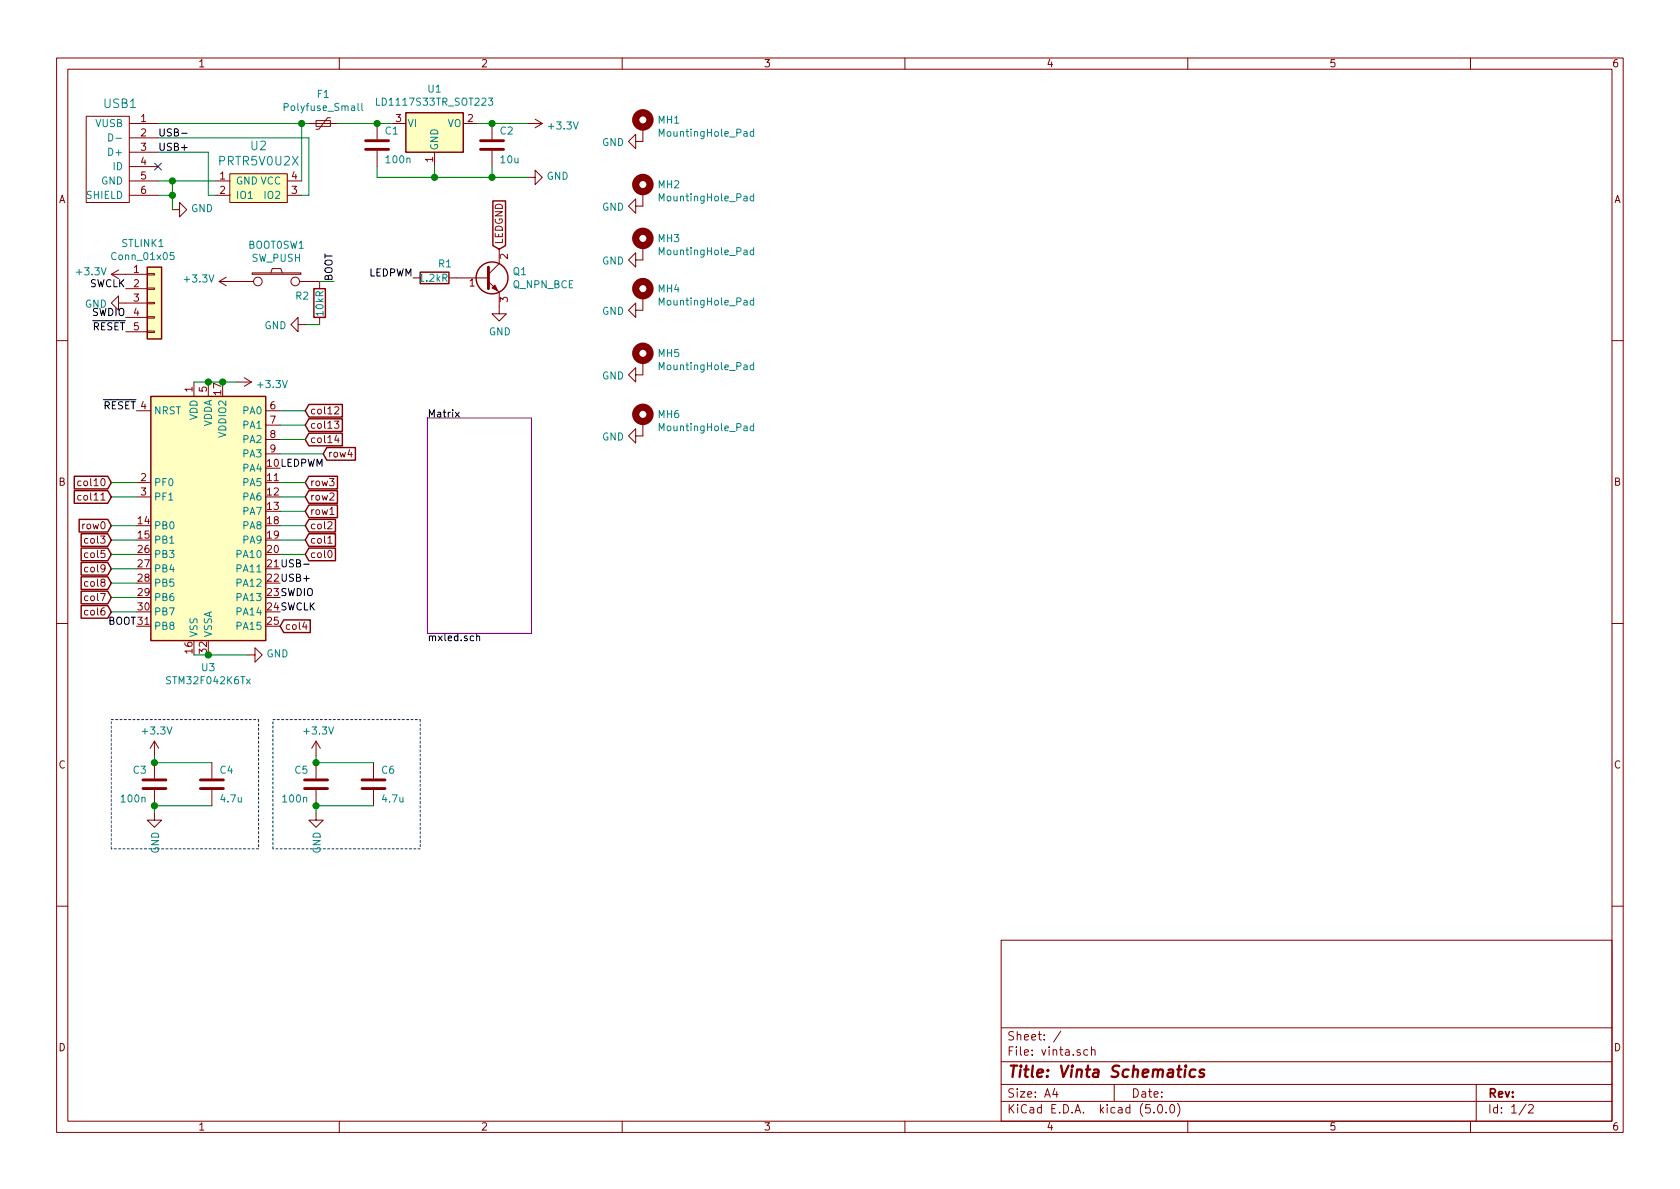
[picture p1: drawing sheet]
<svg xmlns="http://www.w3.org/2000/svg" width="297mm" height="210mm" viewBox="0 0 297 210" stroke-linecap="round" stroke-linejoin="round" font-family="sans-serif">
<g fill="none" stroke="#840000" stroke-width=".18">
<path d="M10 10.3h277v189.9h-277zM12 12.2h273v186.1h-273zM60 10.3v1.9M110 10.3v1.9M160 10.3v1.9M210 10.3v1.9M260 10.3v1.9M15.2 20.6h7.7v15.2h-7.7zM22.9 21.8h5M22.9 24.4h5M22.9 26.9h5M22.9 29.5h5"/>
<path d="M22.9 32h5M22.9 34.5h5M30.5 37.1h1.2v-1.3l1.3 1.3-1.3 1.2v-1.2M38.1 32h2.5M38.1 34.5h2.5M40.6 30.7h10.2v5.1h-10.2zM50.8 32h2.5M50.8 34.5h2.5M54.6 21.8h5.1M55.9 21.3h2.5v1h-2.5zM58.4 20.8h-.5l-1.5 2.1h-.5M66.7 21.8v2.8"/>
<path d="M66.7 26.7v2.8M69.2 21.8h2.6M76.8 26.9v2.6M81.9 21.8h2.6M87 21.8v2.8M87 26.7v2.8M93.3 31.4h1.3v-1.3l1.3 1.3-1.3 1.2v-1.2M93.3 21.8h2.6M94.6 21.1l1.3 .7M95.9 21.8l-1.3 .8M113.7 33.9v2.5h-1.3v1.3l-1.3-1.3 1.3-1.2v1.2M113.7 22.5v2.5h-1.3v1.3l-1.3-1.3 1.3-1.3v1.3"/>
<path d="M19.7 48.5h6.3M19.7 48.5l1.3 .8M21 53.6v-1.3l-1.3 1.3 1.3 1.3v-1.3h5M21 47.7l-1.3 .8M22.2 51h3.8M22.2 56.1h3.8M22.2 58.7h3.8M26 58.5h1.3v.3h-1.3zM26 56h1.3v.3h-1.3zM26 53.5h1.3v.2h-1.3zM26 50.9h1.3v.3h-1.3zM26 48.4h1.3v.2h-1.3z"/>
<path d="M38.7 49.8h6.1M38.7 49.8l1.3 .7M40 49l-1.3 .8M44.6 48.3h8.6v.2h-8.6zM47.9 48.3l.2-.8h1.6l.2 .8M52.7 57.4v-1.3l-1.3 1.3 1.3 1.3v-1.3h1.3M53 49.8h3.5v1.2M56.5 56.1v1.3M73 49.1h1.3M79.4 49.1h7M86.4 49.8l1.9 1.9v3.8h1.2l-1.2 1.3-1.3-1.3h1.3M88.3 44.1v2.5l-1.9 1.9"/>
<path d="M113.7 52.3v2.6h-1.3v1.2l-1.3-1.2 1.3-1.3v1.3M113.7 43.4v2.6h-1.3v1.2l-1.3-1.2 1.3-1.3v1.3M10 60.2h2M24.1 72.6h2.6M34.3 67.6v2.5M36.8 67.6v2.5M41.9 67.6h2.5M43.2 66.8l1.2 .8M44.4 67.6l-1.2 .7M47 72.6h2.5M47 75.2h2.5M47 77.7h2.5"/>
<path d="M59.1 74.5h.8l-.4 .4 .3 .2 .1 .4-.2 .2-.6-.1M59.2 72.1l.5-.2 .2 .4-.8 .9h.8M59.5 77l-.3 .8h.8M59.8 77.4v.9M113.7 74.5v2.6h-1.3v1.3l-1.3-1.3 1.3-1.3v1.3M113.7 63.7v2.6h-1.3v1.3l-1.3-1.3 1.3-1.3v1.3M285 60.2h2M14.3 85.1h-.3l-.3 .2 .1 .5h.5M14.3 87.6h-.3l-.3 .2 .1 .6h.5M24.1 85.3h2.6M24.1 87.9h2.6M47 80.3h2.5"/>
<path d="M58 95.1l.3-.3v1.3M58 92.4l.4-.2 .2 .2 .1 .2-.1 .2-.7 .7h.8M58 96.1h.7M58.1 97.5l.2-.2a.67 .67 0 0 1 .4 .7 .67 .67 0 0 1-.4 .6l-.3-.5zM58.3 91h.8M10 110.3h2M43.8 115.8h1.3v-1.3l1.3 1.3-1.3 1.3v-1.3M53.8 110l-.3 .9h.8M54.1 110.5v.8M285 110.3h2M27.3 131.1v2.5M27.3 134.9v2.8"/>
<path d="M27.3 139.7v2.8M27.3 131.1l-.8 1.2M27.3 131.1l.8 1.2M37.5 134.9v2.8M37.5 139.7v2.8M55.9 131.1v2.5M55.9 134.9v2.8M55.9 139.7v2.8M55.9 131.1l-.8 1.2M55.9 131.1l.7 1.2M66 134.9v2.8M66 139.7v2.8"/>
<path d="M27.3 143.8v1.2h1.3l-1.3 1.3-1.3-1.3h1.3M55.9 143.8v1.2h1.2l-1.2 1.3-1.3-1.3h1.3M10 160.2h2M177 166.3h108v32h-108zM285 160.2h2M60 198.3v1.9M110 198.3v1.9M160 198.3v1.9M177 194.8h108M177 191.8h108M177 187.8h108M177 181.8h108"/>
<path d="M186.5 192.5l-.4 1h1M186.8 193v1M187.6 182.3l-1.3 2M192.3 185.7l-.4-.1-.3 .3 .1 .6 .2 .1 .4-.1M193 185.7l.2-.1 .3 .1 .1 .9M193 185.1v1.5M197 191.8v3M204 196.7v.1M204.8 195.5l.4-.2a.94 .94 0 0 1 0 1.5 .79 .79 0 0 1-.4-1.3zM206.2 196.7v.1M207 195.4l.3-.1a.94 .94 0 0 1 0 1.5 .82 .82 0 0 1-.3-1.4zM208.2 195.1a1.71 1.71 0 0 1 0 2.3"/>
<path d="M210 198.3v1.9M260 198.3v1.9M261 191.8v6.5M269.8 195.2l-1.2 2M270.3 195.5l.2-.2h.3l.3 .5-.9 1h.9"/>
<circle cx="45.6" cy="49.8" r=".76"/>
<circle cx="52.2" cy="49.8" r=".76"/>
</g>
<path d="M209.7 188.4l-.2 .1 .2 .1v-.2v.2M211.4 189.2a.68 .68 0 0 0-1 .3v.8l.3 .1 .6-.1M212.9 189.2a.51 .51 0 0 0-.8 .3l.3 .3 .4 .1 .1 .3-.3 .2-.6-.1" fill="none" stroke="#840000" stroke-width=".41"/>
<path d="M32.1 23.6h1M80.5 72.9l.7 .8M81.2 72.9l-.7 .8M53.7 99.8h1M84.3 112.6l.2-.1h.3v.8M84.3 112v1.3" fill="none" stroke="#000" stroke-width=".18"/>
<g fill="#ffffc2" stroke="#ffffc2" stroke-width=".18">
<path d="M26.7 70.1h20.3v43.2h-20.3z"/>
<path d="M26 47.2h2.6v12.7h-2.6z"/>
<path d="M71.8 19.9h10.1v7h-10.1z"/>
<path d="M40.6 30.7h10.2v5.1h-10.2z"/>
</g>
<g fill="none" stroke="#840000" stroke-width=".25">
<path d="M71.8 19.9h10.1v7h-10.1zM87.1 35.5h2.3v7.9l-1.1 .7-1.2-.7zM26 47.2h2.6v12.7h-2.6zM55.5 51h2v5.1h-2zM74.3 48.1h5.1v2.1h-5.1zM26.7 70.1h20.3v43.2h-20.3zM54.6 71.5h5.9v2.3h-5.9l-.6-1.2zM54.6 74.1h5.9v2.2h-5.9l-.6-1.1zM54.6 76.6h5.9v2.2h-5.9l-.6-1.1zM57.8 79.1h5v2.3h-5l-.7-1.1zM13.1 84.2h5.9l.7 1.1-.7 1.2h-5.9zM13.1 86.8h5.9l.7 1.1-.7 1.1h-5.9z"/>
<path d="M14 91.8h5l.7 1.2-.7 1.1h-5zM14.4 94.4h4.6l.7 1.1-.7 1.1h-4.6zM14.4 96.9h4.6l.7 1.1-.7 1.2h-4.6zM14.4 99.5h4.6l.7 1.1-.7 1.1h-4.6zM54.6 96.9h4.7v2.3h-4.7l-.6-1.2zM54.6 94.4h4.7v2.2h-4.7l-.6-1.1zM54.6 91.8h4.7v2.3h-4.7l-.6-1.1zM54.6 84.2h5.1v2.3h-5.1l-.6-1.2zM54.6 86.8h5.1v2.2h-5.1l-.6-1.1zM54.6 89.3h5.1v2.2h-5.1l-.6-1.1zM14.4 102h4.6l.7 1.1-.7 1.1h-4.6zM14.4 104.5h4.6l.7 1.2-.7 1.1h-4.6z"/>
<path d="M14.4 107.1h4.6l.7 1.1-.7 1.1h-4.6zM50.2 109.6h4.7v2.3h-4.7l-.7-1.2z"/>
<circle cx="87" cy="49.1" r="2.82"/>
</g>
<g fill="none" stroke="#008484" stroke-width=".18">
<path d="M63.3 18.3v1.1l.2 .2M64 18.3v1.1l.2 .2M66.6 17.3v1.3h.6M86.4 17.3h.7l-.4 .5 .4 .2-.1 .6h-.5l-.1-.1M19.2 23.7a.64 .64 0 0 1 .7 .6 .64 .64 0 0 1-.7 .6zM20.5 24.5h1M133.2 34.7h-.3l-.3 .2 .2 .6h.4M133.2 23.3h-.3l-.3 .2 .2 .5h.4M133.2 22.8v1.3M133.2 34.3v1.2M30.7 44.6h-.6v.7l.2-.2 .4 .1v.6l-.1 .1-.5-.1M133.2 53.2l-.3-.1-.3 .2 .2 .6h.4"/>
<path d="M133.2 44.3l-.3-.1-.3 .2 .2 .6h.4M133.2 43.8v1.3M133.2 52.7v1.2M133.2 75.4l-.3-.1-.3 .3 .2 .5h.4M133.2 64.6l-.3-.1-.3 .3 .2 .5h.4M133.2 64.1v1.3M133.2 74.9v1.3"/>
</g>
<g fill="none" stroke="#840000" stroke-width=".51">
<path d="M64.6 26.4h4.1M64.6 24.9h4.1M85 26.4h4M85 24.9h4M86.4 47.2v3.8M25.3 139.4h4M25.3 137.9h4M35.4 139.4h4.1M35.4 137.9h4.1M53.8 139.4h4.1M53.8 137.9h4.1M64 139.4h4.1"/>
<path d="M64 137.9h4.1"/>
</g>
<g fill="none" stroke="#008400" stroke-width=".18">
<path d="M27.9 21.8h26.7M27.9 32h10.2M27.9 34.5h2.6M27.9 26.9h8.9v7.6h1.3M27.9 24.4h26.7v10.1h-1.3M30.5 32v5.1M53.3 21.8v10.2M59.7 21.8h9.5M66.7 29.5v1.9h26.6M76.8 29.5v1.9M84.5 21.8h8.8M87 29.5v1.9"/>
<path d="M54 57.4h2.5M56.5 49.8h2.6M34.3 67.6h7.6M49.5 72.6h4.5M49.5 75.2h4.5M49.5 77.7h4.5M19.7 95.5h4.4M19.7 98h4.4M19.7 85.3h4.4M19.7 87.9h4.4M19.7 93h4.4M49.5 95.5h4.5"/>
<path d="M49.5 98h4.5M49.5 85.3h4.5M49.5 87.9h4.5M49.5 93h4.5M49.5 80.3h7.6M49.5 90.4h4.5M19.7 100.6h4.4M19.7 103.1h4.4M19.7 108.2h4.4M19.7 105.7h4.4M34.3 115.8h9.5M27.3 133.6v1.3h10.2"/>
<path d="M55.9 133.6v1.3h10.1M37.5 142.5h-10.2v1.3M66 142.5h-10.1v1.3"/>
</g>
<g fill="#008400" stroke="#008400" stroke-width=".25">
<circle cx="76.8" cy="31.4" r=".51"/>
<circle cx="87" cy="21.8" r=".51"/>
<circle cx="27.3" cy="134.9" r=".51"/>
<circle cx="27.3" cy="142.5" r=".51"/>
<circle cx="30.5" cy="32" r=".51"/>
<circle cx="53.3" cy="21.8" r=".51"/>
<circle cx="66.7" cy="21.8" r=".51"/>
<circle cx="30.5" cy="34.5" r=".51"/>
<circle cx="87" cy="31.4" r=".51"/>
<circle cx="36.8" cy="115.8" r=".51"/>
<circle cx="36.8" cy="67.6" r=".51"/>
<circle cx="39.4" cy="67.6" r=".51"/>
<circle cx="55.9" cy="134.9" r=".51"/>
<circle cx="55.9" cy="142.5" r=".51"/>
</g>
<path d="M27.3 28.8l1.2 1.3M28.5 28.8l-1.2 1.3" fill="none" stroke="#000084" stroke-width=".18"/>
<path d="M19.7 127.2h26M45.7 127.2v22.9M48.3 127.2h26M74.3 127.2v22.9M19.7 150.1v-22.9M45.7 150.1h-26M48.3 150.1v-22.9M74.3 150.1h-26" fill="none" stroke="#0000c2" stroke-width=".18" stroke-dasharray=".4 .4"/>
<path d="M87 50.9l.5-.5 .5 1z" fill="#840000" stroke="#840000" stroke-width=".18"/>
<path d="M75.6 73.9h18.4v38.1h-18.4z" fill="none" stroke="#840084" stroke-width=".18"/>
<g fill="none" stroke="#840000" stroke-width="1.3">
<circle cx="113.7" cy="32.6" r="1.27"/>
<circle cx="113.7" cy="21.2" r="1.27"/>
<circle cx="113.7" cy="51" r="1.27"/>
<circle cx="113.7" cy="42.2" r="1.27"/>
<circle cx="113.7" cy="62.5" r="1.27"/>
<circle cx="113.7" cy="73.3" r="1.27"/>
</g>
<text font-size="2.8" fill="#840000" x="178" y="190.5">Title: Vinta Schematics</text>
<g font-size="2.1" fill="#008484">
<text x="18.4" y="19.1">USB1</text>
<text x="38.9" y="29.3">PRTR5V0U2X</text>
<text x="44.4" y="26.6">U2</text>
</g>
<g font-size="2.1" fill="#840000">
<text x="178" y="184">Sheet: /</text>
<text x="178" y="186.7">File: vinta.sch</text>
<text x="178" y="196.9">KiCad E.D.A. kicad (5.0.0)</text>
<text x="178" y="194.1">Size: A4</text>
<text x="200" y="194.1">Date:</text>
<text x="263" y="194.1">Rev:</text>
<text x="263" y="196.9">Id: 1/2</text>
</g>
<g font-size="1.8" fill="#840000">
<text x="35" y="11.9">1</text>
<text x="85" y="11.9">2</text>
<text x="135" y="11.9">3</text>
<text x="185" y="11.9">4</text>
<text x="235" y="11.9">5</text>
<text x="285" y="11.9">6</text>
<text x="24.9" y="21.6">1</text>
<text x="70" y="21.6">3</text>
<text x="82.7" y="21.6">2</text>
<text x="24.9" y="24.1">2</text>
<text x="24.9" y="26.7">3</text>
<text x="24.9" y="29.2">4</text>
<text x="76.6" y="28.7" transform="rotate(-90 76.6 28.7)">1</text>
<text x="10.4" y="35.9">A</text>
<text x="24.9" y="31.7">5</text>
<text x="24.9" y="34.3">6</text>
<text x="38.9" y="31.7">1</text>
<text x="38.9" y="34.3">2</text>
<text x="51.6" y="34.3">3</text>
<text x="51.6" y="31.7">4</text>
<text x="285.4" y="35.9">A</text>
<text x="88.9" y="43.3" transform="rotate(-90 88.9 43.3)">LEDGND</text>
<text x="89.8" y="45.8" transform="rotate(-90 89.8 45.8)">2</text>
<text x="23.6" y="48.3">1</text>
<text x="23.6" y="50.8">2</text>
<text x="23.6" y="53.3">3</text>
<text x="83" y="50.7">1</text>
<text x="89.8" y="53.4" transform="rotate(-90 89.8 53.4)">3</text>
<text x="23.6" y="55.9">4</text>
<text x="23.6" y="58.4">5</text>
<text x="34" y="69.3" transform="rotate(-90 34 69.3)">1</text>
<text x="36.6" y="69.3" transform="rotate(-90 36.6 69.3)">5</text>
<text x="39.1" y="69.8" transform="rotate(-90 39.1 69.8)">17</text>
<text x="18.2" y="72.4">RESET 4</text>
<text x="47.8" y="72.4">6</text>
<text x="47.8" y="74.9">7</text>
<text x="47.8" y="77.5">8</text>
<text x="54.8" y="73.3">col12</text>
<text x="54.8" y="75.8">col13</text>
<text x="47.8" y="80">9</text>
<text x="54.8" y="78.4">col14</text>
<text x="57.9" y="80.9">row4</text>
<text x="10.4" y="85.9">B</text>
<text x="14.4" y="86">col10</text>
<text x="14.4" y="88.5">col11</text>
<text x="24.9" y="85.1">2</text>
<text x="24.9" y="87.6">3</text>
<text x="47.3" y="85.1">11</text>
<text x="47.3" y="87.6">12</text>
<text x="54.8" y="86">row3</text>
<text x="54.8" y="88.5">row2</text>
<text x="285.4" y="85.9">B</text>
<text x="14.8" y="93.6">row0</text>
<text x="24.4" y="92.7">14</text>
<text x="24.4" y="95.2">15</text>
<text x="47.3" y="90.2">13</text>
<text x="47.3" y="92.7">18</text>
<text x="47.3" y="95.2">19</text>
<text x="54.8" y="93.6">col2</text>
<text x="54.8" y="91.1">row1</text>
<text x="15.4" y="96.1">col3</text>
<text x="15.4" y="98.7">col5</text>
<text x="15.4" y="101.2">col9</text>
<text x="24.4" y="97.8">26</text>
<text x="24.4" y="100.3">27</text>
<text x="47.3" y="97.8">20</text>
<text x="47.3" y="100.3">21USB-</text>
<text x="54.8" y="98.7">col0</text>
<text x="54.8" y="96.1">col1</text>
<text x="15.4" y="103.8">col8</text>
<text x="15.4" y="106.3">col7</text>
<text x="24.4" y="102.9">28</text>
<text x="24.4" y="105.4">29</text>
<text x="24.4" y="107.9">30</text>
<text x="47.3" y="102.9">22USB+</text>
<text x="15.4" y="108.8">col6</text>
<text x="47.3" y="110.5">25</text>
<text x="50.3" y="111.4">col4</text>
<text x="34" y="115.5" transform="rotate(-90 34 115.5)">16</text>
<text x="36.6" y="115.5" transform="rotate(-90 36.6 115.5)">32</text>
<text x="10.4" y="135.9">C</text>
<text x="285.4" y="135.9">C</text>
<text x="10.4" y="185.9">D</text>
<text x="285.4" y="185.9">D</text>
<text x="35" y="199.9">1</text>
<text x="85" y="199.9">2</text>
<text x="135" y="199.9">3</text>
<text x="185" y="199.9">4</text>
<text x="235" y="199.9">5</text>
<text x="285" y="199.9">6</text>
</g>
<g font-size="1.8" fill="#008484">
<text x="56.1" y="17.3">F1</text>
<text x="75.7" y="16.4">U1</text>
<text x="16.9" y="22.5">VUSB</text>
<text x="50.6" y="19.6">Polyfuse_Small</text>
<text x="67.2" y="18.7">LD1117S33TR_SOT223</text>
<text x="68.1" y="23.8">C1</text>
<text x="72" y="22.5">VI</text>
<text x="79.1" y="22.5">VO</text>
<text x="88.5" y="23.8">C2</text>
<text x="97.2" y="22.9">+3.3V</text>
<text x="116.4" y="21.9">MH1</text>
<text x="19.5" y="27.6">D+</text>
<text x="68.4" y="28.9">100n</text>
<text x="77.5" y="26.7" transform="rotate(-90 77.5 26.7)">GND</text>
<text x="88.6" y="28.9">10u</text>
<text x="106.5" y="25.8">GND</text>
<text x="116.9" y="24.2">MountingHole_Pad</text>
<text x="15.4" y="35.2">SHIELD</text>
<text x="17.9" y="32.6">GND</text>
<text x="20.1" y="30.1">ID</text>
<text x="41.7" y="32.6">GND VCC</text>
<text x="41.7" y="35.2">IO1</text>
<text x="46.9" y="35.2">IO2</text>
<text x="96.6" y="31.8">GND</text>
<text x="116.4" y="33.3">MH2</text>
<text x="116.9" y="35.6">MountingHole_Pad</text>
<text x="33.8" y="37.5">GND</text>
<text x="106.5" y="37.3">GND</text>
<text x="20.1" y="46">Conn_01x05</text>
<text x="21.6" y="43.7">STLINK1</text>
<text x="43.9" y="44">BOOT0SW1</text>
<text x="44.5" y="46.3">SW_PUSH</text>
<text x="77.6" y="47.3">R1</text>
<text x="106.5" y="46.8">GND</text>
<text x="116.4" y="42.8">MH3</text>
<text x="116.9" y="45.1">MountingHole_Pad</text>
<text x="13.7" y="48.7">+3.3V</text>
<text x="32.8" y="50">+3.3V</text>
<text x="52.3" y="53">R2</text>
<text x="74.3" y="49.8">1.2kR</text>
<text x="90.7" y="51">Q_NPN_BCE</text>
<text x="90.8" y="48.7">Q1</text>
<text x="116.4" y="51.7">MH4</text>
<text x="15" y="54.4">GND</text>
<text x="46.8" y="58.2">GND</text>
<text x="57.2" y="55.8" transform="rotate(-90 57.2 55.8)">10kR</text>
<text x="86.4" y="59.3">GND</text>
<text x="106.5" y="55.7">GND</text>
<text x="116.9" y="54">MountingHole_Pad</text>
<text x="116.4" y="63.1">MH5</text>
<text x="116.9" y="65.5">MountingHole_Pad</text>
<text x="45.7" y="68.6">+3.3V</text>
<text x="106.5" y="67.1">GND</text>
<text x="27.2" y="73.3">NRST</text>
<text x="34.9" y="74.3" transform="rotate(-90 34.9 74.3)">VDD</text>
<text x="37.5" y="75.6" transform="rotate(-90 37.5 75.6)">VDDA</text>
<text x="40" y="77.2" transform="rotate(-90 40 77.2)">VDDIO2</text>
<text x="43.1" y="73.3">PA0</text>
<text x="43.1" y="75.8">PA1</text>
<text x="106.5" y="77.9">GND</text>
<text x="116.4" y="73.9">MH6</text>
<text x="116.9" y="76.2">MountingHole_Pad</text>
<text x="43.1" y="78.4">PA2</text>
<text x="43.1" y="80.9">PA3</text>
<text x="43.1" y="83.4">PA4</text>
<text x="27.2" y="86">PF0</text>
<text x="27.2" y="88.5">PF1</text>
<text x="43.1" y="86">PA5</text>
<text x="43.1" y="88.5">PA6</text>
<text x="27.2" y="93.6">PB0</text>
<text x="43.1" y="91.1">PA7</text>
<text x="43.1" y="93.6">PA8</text>
<text x="27.2" y="96.1">PB1</text>
<text x="27.2" y="98.7">PB3</text>
<text x="27.2" y="101.2">PB4</text>
<text x="42.1" y="98.7">PA10</text>
<text x="42.1" y="101.2">PA11</text>
<text x="43.1" y="96.1">PA9</text>
<text x="27.2" y="103.8">PB5</text>
<text x="27.2" y="106.3">PB6</text>
<text x="42.1" y="103.8">PA12</text>
<text x="42.1" y="106.3">PA13</text>
<text x="27.2" y="108.8">PB7</text>
<text x="27.2" y="111.4">PB8</text>
<text x="34.9" y="112.8" transform="rotate(-90 34.9 112.8)">VSS</text>
<text x="37.5" y="112.8" transform="rotate(-90 37.5 112.8)">VSSA</text>
<text x="42.1" y="108.8">PA14</text>
<text x="42.1" y="111.4">PA15</text>
<text x="35.7" y="118.7">U3</text>
<text x="47.1" y="116.3">GND</text>
<text x="29.8" y="121">STM32F042K6Tx</text>
<text x="25.3" y="129.9">+3.3V</text>
<text x="53.9" y="129.9">+3.3V</text>
<text x="23.6" y="136.8">C3</text>
<text x="38.9" y="136.8">C4</text>
<text x="52.2" y="136.8">C5</text>
<text x="67.5" y="136.8">C6</text>
<text x="21.6" y="141.9">100n</text>
<text x="39.1" y="141.9">4.7u</text>
<text x="50.1" y="141.9">100n</text>
<text x="67.7" y="141.9">4.7u</text>
<text x="28.1" y="151" transform="rotate(-90 28.1 151)">GND</text>
<text x="56.7" y="151" transform="rotate(-90 56.7 151)">GND</text>
</g>
<g font-size="1.8">
<text x="27.9" y="24.1">USB-</text>
<text x="27.9" y="26.7">USB+</text>
<text x="15.7" y="50.8">SWCLK</text>
<text x="58.8" y="49.8" transform="rotate(-90 58.8 49.8)">BOOT</text>
<text x="65.2" y="48.9">LEDPWM</text>
<text x="16.2" y="55.9">SWDIO</text>
<text x="16.3" y="58.4">RESET</text>
<text x="75.6" y="73.8">Matrix</text>
<text x="47.3" y="82.5">10LEDPWM</text>
<text x="47.3" y="105.4">23SWDIO</text>
<text x="47.3" y="107.9">24SWCLK</text>
<text x="19" y="110.5">BOOT 31</text>
<text x="75.6" y="113.4">mxled.sch</text>
</g>
</svg>
